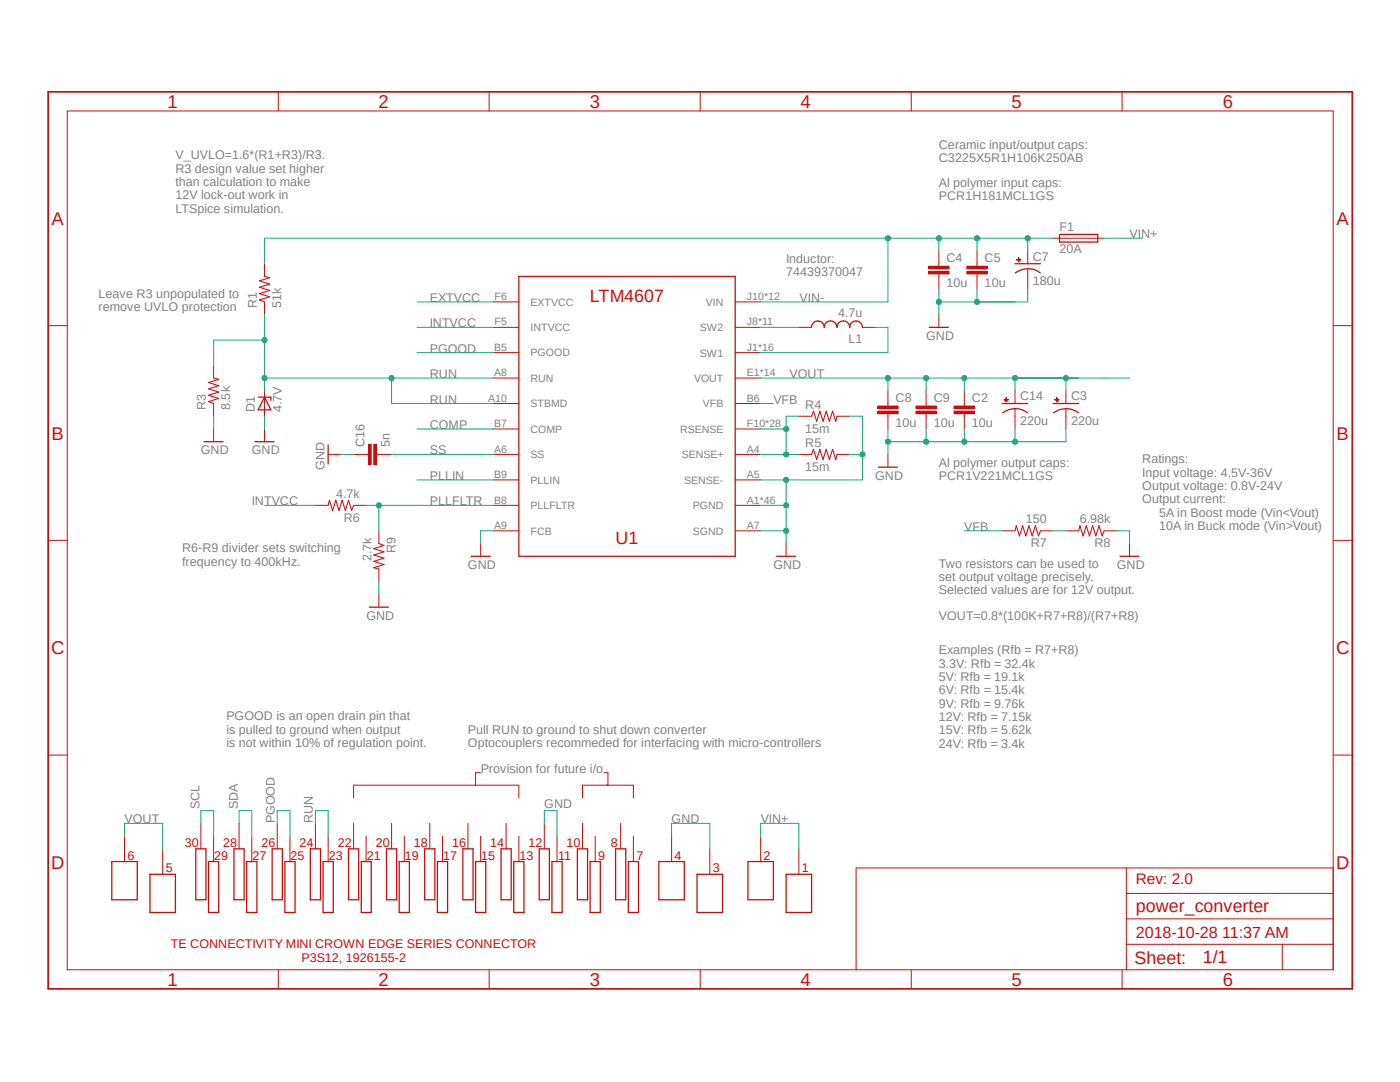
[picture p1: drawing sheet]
<svg xmlns="http://www.w3.org/2000/svg" width="279mm" height="216mm" viewBox="0 0 279 216" stroke-linecap="round" stroke-linejoin="round" font-family="sans-serif">
<path d="M9.1 18l261.2 179.9M270.3 18l-261.2 179.9" fill="none" stroke="#fff" stroke-width=".2"/>
<g fill="none" stroke="#c90d0c" stroke-width=".2">
<path d="M55.5 18.3v3.8M97.6 18.3v3.8M139.7 18.3v3.8M181.9 18.3v3.8M223.9 18.3v3.8M13.4 22.1h252.7v171.4h-252.7zM9.6 65h3.8M98.5 60.2h5M98.5 65.3h5M98.5 70.4h5M98.5 75.4h5M146.7 60.2h5.1"/>
<path d="M146.7 65.3h5.1M146.7 70.4h5.1M146.7 75.4h5.1M159.4 65.3h2.6M172.1 65.3h2.6M266.1 65h3.8M98.5 80.5h5M98.5 85.6h5M98.5 90.7h5M98.5 95.8h5M146.7 80.5h5.1M146.7 85.6h5.1"/>
<path d="M146.7 90.7h5.1M146.7 95.8h5.1M159.4 90.7h2.6M167 90.7h2.6M177.2 80.5v.5M177.2 82.5v.6M9.6 107.8h3.8M98.5 100.8h5M98.5 105.9h5M146.7 100.8h5.1M146.7 105.9h5.1M156.9 108.5v2.5"/>
<path d="M266.1 107.8h3.8M9.6 150.7h3.8M70.6 159.2v-2.5h32.9v2.5M95.9 154.2h-1v2.5M116.2 159.2v-2.5h10.2v2.5M120.6 154.2h.7v2.5M266.1 150.7h3.8M224.8 173.2v20.3M224.8 178.3h41.3M266.1 173.2h-95.2v20.3M55.5 193.5v3.8M97.6 193.5v3.8"/>
<path d="M139.7 193.5v3.8M181.9 193.5v3.8M223.9 193.5v3.8M224.8 188.4h41.3M224.8 183.3h41.3M255.9 188.4v5.1"/>
</g>
<path d="M9.6 18.3h260.3v179h-260.3z" fill="none" stroke="#c90d0c" stroke-width=".34"/>
<path d="M103.5 55.2h43.2v55.8h-43.2zM162 65.3a1.27 1.27 0 0 1 1.2-1.2 1.27 1.27 0 0 1 1.3 1.2 1.27 1.27 0 0 1 1.3-1.2 1.27 1.27 0 0 1 1.2 1.2 1.27 1.27 0 0 1 1.3-1.2 1.27 1.27 0 0 1 1.3 1.2 1.27 1.27 0 0 1 1.3-1.2 1.27 1.27 0 0 1 1.2 1.2M155 111h3.8" fill="none" stroke="#c90d0c" stroke-width=".25"/>
<path d="M162 90.7l.3-1 .7 2 .6-2 .7 2 .6-2 .6 2 .7-2 .6 2 .2-1" fill="none" stroke="#c90d0c" stroke-width=".21"/>
<path d="M175.2 82h4v.5h-4z" fill-rule="evenodd" fill="#c90d0c"/>
<path d="M175.2 82h4v.5h-4z" fill="none" stroke="#c90d0c" stroke-width=".2"/>
<path d="M175.2 81h4v.5h-4z" fill-rule="evenodd" fill="#c90d0c"/>
<path d="M177.2 78v2.5M175.2 81h4v.5h-4zM177.2 83.1v2.5M184.8 80.5v.5M184.8 82.5v.6" fill="none" stroke="#c90d0c" stroke-width=".2"/>
<path d="M182.8 82h4.1v.5h-4.1z" fill-rule="evenodd" fill="#c90d0c"/>
<path d="M182.8 82h4.1v.5h-4.1z" fill="none" stroke="#c90d0c" stroke-width=".2"/>
<path d="M182.8 81h4.1v.5h-4.1z" fill-rule="evenodd" fill="#c90d0c"/>
<g fill="none" stroke="#c90d0c" stroke-width=".2">
<path d="M184.8 78v2.5M187.4 62.8v2.5M73.1 90.7h.5M75.1 90.7h.5M177.2 90.7v2.5M182.8 81h4.1v.5h-4.1zM184.8 83.1v2.5M62.9 100.8h2.6M70.6 100.8h2.5M75.6 105.9v2.6M75.6 113.5v2.6M200 105.9h2.6"/>
<path d="M207.6 105.9h2.6M225.4 108.5v2.5"/>
</g>
<path d="M185.5 65.3h3.8M175.3 93.2h3.8M223.5 111h3.8" fill="none" stroke="#c90d0c" stroke-width=".25"/>
<path d="M65.5 100.8l.2-1 .7 2.1 .6-2.1 .6 2.1 .7-2.1 .6 2.1 .7-2.1 .6 2.1 .4-1.1M75.6 108.5l1 .3-2 .7 2 .6-2 .6 2 .7-2 .6 2 .6-2 .7 1 .2M202.6 105.9l.2-1 .7 2 .6-2 .6 2 .7-2 .6 2 .6-2 .7 2 .3-1" fill="none" stroke="#c90d0c" stroke-width=".21"/>
<path d="M74.6 88.6h.5v4.1h-.5z" fill-rule="evenodd" fill="#c90d0c"/>
<path d="M74.6 88.6h.5v4.1h-.5z" fill="none" stroke="#c90d0c" stroke-width=".2"/>
<path d="M73.6 88.6h.5v4.1h-.5z" fill-rule="evenodd" fill="#c90d0c"/>
<g fill="none" stroke="#c90d0c" stroke-width=".2">
<path d="M52.8 52.6v2.6M205.1 53.6v1.6M42.6 72.9v2.5M52.8 60.2v2.6M52.8 78v5.1M42.6 80.5v2.6M42.6 85.6v2.5M52.8 85.6v2.5M65.5 90.7h2.5M70.6 90.7h2.5M73.6 88.6h.5v4.1h-.5zM75.6 90.7h2.5"/>
<path d="M75.6 118.6v2.6M95.9 108.5v2.5"/>
</g>
<path d="M202.6 52.6h5M205.1 53.6a3.8 3.8 0 0 1 2.5 .8M205.1 53.6a4.4 4.4 0 0 0-2.5 .8M51.5 79.2h2.6v.7M52.8 79.2l1.3 2.6h-2.6zM40.7 88.1h3.8M50.9 88.1h3.8M65.5 88.8v3.8M94 111h3.8M73.7 121.2h3.8" fill="none" stroke="#c90d0c" stroke-width=".25"/>
<path d="M52.8 55.2l1 .2-2 .6 2 .7-2 .6 2 .7-2 .6 2 .6-2 .7 1 .3M42.6 75.4l1 .3-2 .6 2 .7-2 .6 2 .6-2 .7 2 .6-2 .6 1 .4" fill="none" stroke="#c90d0c" stroke-width=".21"/>
<path d="M202.9 51.8l.9 .1z" fill-rule="evenodd" fill="#c90d0c"/>
<path d="M202.9 51.8l.9 .1z" fill="none" stroke="#c90d0c" stroke-width=".2"/>
<path d="M203.3 51.4l.1 .9z" fill-rule="evenodd" fill="#c90d0c"/>
<path d="M203.3 51.4l.1 .9zM205.1 50.1v2.5M205.1 55.2v2.5M159.4 83.1h2.6M167 83.1h2.6M202.6 81.5v1.6M212.7 105.9h2.6M220.3 105.9h2.6" fill="none" stroke="#c90d0c" stroke-width=".2"/>
<path d="M162 83.1l.3-1.1 .7 2.1 .6-2.1 .7 2.1 .6-2.1 .6 2.1 .7-2.1 .6 2.1 .2-1M215.3 105.9l.2-1 .7 2 .6-2 .6 2 .7-2 .6 2 .6-2 .7 2 .3-1" fill="none" stroke="#c90d0c" stroke-width=".21"/>
<path d="M200 80.5h5.1M200.1 82.4a4 4 0 0 1 5 0" fill="none" stroke="#c90d0c" stroke-width=".25"/>
<path d="M200.4 79.8h.8z" fill-rule="evenodd" fill="#c90d0c"/>
<path d="M200.4 79.8h.8z" fill="none" stroke="#c90d0c" stroke-width=".2"/>
<path d="M200.7 79.4l.1 .8z" fill-rule="evenodd" fill="#c90d0c"/>
<g fill="none" stroke="#c90d0c" stroke-width=".2">
<path d="M200.7 79.4l.1 .8zM202.6 78v2.5M192.4 80.5v.5M192.4 82.5v.6M202.6 83.1v2.5M24.8 166.8v5.1M32.5 169.4v5.1M40.1 164.3v5.1M42.6 166.8v5.1M47.7 164.3v5.1M50.2 166.8v5.1M55.3 164.3v5.1"/>
<path d="M57.9 166.8v5.1M62.9 164.3v5.1M65.5 166.8v5.1M70.6 164.3v5.1M73.1 166.8v5.1M78.1 164.3v5.1M80.7 166.8v5.1M85.8 164.3v5.1M88.3 166.8v5.1M93.4 164.3v5.1M95.9 166.8v5.1M101 164.3v5.1"/>
<path d="M103.5 166.8v5.1M108.6 164.3v5.1M111.2 166.8v5.1M116.2 164.3v5.1M118.8 166.8v5.1M123.9 164.3v5.1M126.4 166.8v5.1M134 166.8v5.1M141.6 169.4v5.1M151.8 166.8v5.1M159.4 169.4v5.1"/>
</g>
<g fill="none" stroke="#c90d0c" stroke-width=".25">
<path d="M22.3 171.9h5.1v7.6h-5.1zM29.9 174.5h5.1v7.6h-5.1zM39.1 169.4h2v10.1h-2zM41.6 171.9h2v10.2h-2zM46.7 169.4h2v10.1h-2zM49.2 171.9h2.1v10.2h-2.1zM54.3 169.4h2v10.1h-2zM56.9 171.9h2v10.2h-2zM61.9 169.4h2.1v10.1h-2.1zM64.5 171.9h2v10.2h-2zM69.6 169.4h2v10.1h-2zM72.1 171.9h2v10.2h-2z"/>
<path d="M77.1 169.4h2.1v10.1h-2.1zM79.7 171.9h2v10.2h-2zM84.8 169.4h2v10.1h-2zM87.3 171.9h2v10.2h-2zM92.4 169.4h2v10.1h-2zM94.9 171.9h2v10.2h-2zM100 169.4h2v10.1h-2zM102.5 171.9h2.1v10.2h-2.1zM107.6 169.4h2v10.1h-2zM110.2 171.9h2v10.2h-2zM115.2 169.4h2.1v10.1h-2.1zM117.8 171.9h2v10.2h-2z"/>
<path d="M122.9 169.4h2v10.1h-2zM125.4 171.9h2v10.2h-2zM131.5 171.9h5.1v7.6h-5.1zM139.1 174.5h5.1v7.6h-5.1zM149.3 171.9h5v7.6h-5zM156.9 174.5h5.1v7.6h-5.1z"/>
</g>
<path d="M190.4 82h4.1v.5h-4.1z" fill-rule="evenodd" fill="#c90d0c"/>
<path d="M190.4 82h4.1v.5h-4.1z" fill="none" stroke="#c90d0c" stroke-width=".2"/>
<path d="M190.4 81h4.1v.5h-4.1z" fill-rule="evenodd" fill="#c90d0c"/>
<path d="M192.4 78v2.5M190.4 81h4.1v.5h-4.1zM192.4 83.1v2.5M212.7 81.5v1.6" fill="none" stroke="#c90d0c" stroke-width=".2"/>
<path d="M210.2 80.5h5.1M210.3 82.4a4 4 0 0 1 4.9 0" fill="none" stroke="#c90d0c" stroke-width=".25"/>
<path d="M210.5 79.8h.9z" fill-rule="evenodd" fill="#c90d0c"/>
<path d="M210.5 79.8h.9z" fill="none" stroke="#c90d0c" stroke-width=".2"/>
<path d="M210.9 79.4l.1 .8z" fill-rule="evenodd" fill="#c90d0c"/>
<path d="M187.4 52.6v.5M187.4 54.7v.5M210.9 79.4l.1 .8zM212.7 78v2.5M212.7 83.1v2.5" fill="none" stroke="#c90d0c" stroke-width=".2"/>
<path d="M185.3 54.1h4.1v.6h-4.1z" fill-rule="evenodd" fill="#c90d0c"/>
<path d="M185.3 54.1h4.1v.6h-4.1z" fill="none" stroke="#c90d0c" stroke-width=".2"/>
<path d="M185.3 53.1h4.1v.5h-4.1z" fill-rule="evenodd" fill="#c90d0c"/>
<path d="M185.3 53.1h4.1v.5h-4.1zM187.4 50.1v2.5M187.4 55.2v2.5M195 52.6v.5M195 54.7v.5" fill="none" stroke="#c90d0c" stroke-width=".2"/>
<path d="M193 54.1h4v.6h-4z" fill-rule="evenodd" fill="#c90d0c"/>
<path d="M193 54.1h4v.6h-4z" fill="none" stroke="#c90d0c" stroke-width=".2"/>
<path d="M193 53.1h4v.5h-4z" fill-rule="evenodd" fill="#c90d0c"/>
<path d="M193 53.1h4v.5h-4zM195 50.1v2.5M195 55.2v2.5M210.2 47.5h10.1" fill="none" stroke="#c90d0c" stroke-width=".2"/>
<path d="M211.5 46.8h7.6v1.5h-7.6z" fill="none" stroke="#c90d0c" stroke-width=".25"/>
<path d="M52.8 72.9v5.1M52.8 75.4h25.3v5.1M83.2 65.3h15.3M83.2 70.4h15.3M83.2 60.2h15.3M151.8 65.3h7.6M174.7 65.3h2.5v5.1h-25.4M52.8 100.8h10.1M55.3 164.3v-2.5h2.6v5" fill="none" stroke="#0dab76" stroke-width=".2"/>
<circle cx="52.8" cy="75.4" r=".51" fill="#0dab76"/>
<g fill="none" stroke="#0dab76" stroke-width=".2">
<path d="M78.1 75.4h20.4"/>
<circle cx="52.8" cy="75.4" r=".51"/>
</g>
<circle cx="78.1" cy="75.4" r=".51" fill="#0dab76"/>
<g fill="none" stroke="#0dab76" stroke-width=".2">
<path d="M42.6 67.9h10.2M52.8 62.8v10.1M78.1 80.5h20.4"/>
<circle cx="78.1" cy="75.4" r=".51"/>
</g>
<circle cx="52.8" cy="67.9" r=".51" fill="#0dab76"/>
<g fill="none" stroke="#0dab76" stroke-width=".2">
<path d="M42.6 67.9v5M78.1 90.7h20.4M83.2 85.6h15.3M83.2 95.8h15.3M73.1 100.8h25.4M75.6 100.8v5.1M62.9 164.3v-2.5h2.6v5"/>
<circle cx="52.8" cy="67.9" r=".51"/>
</g>
<circle cx="75.6" cy="100.8" r=".51" fill="#0dab76"/>
<g fill="none" stroke="#0dab76" stroke-width=".2">
<path d="M156.9 95.8v12.7M169.6 90.7h2.5v5.1h-20.3M151.8 105.9h5.1M151.8 100.8h5.1"/>
<circle cx="75.6" cy="100.8" r=".51"/>
</g>
<circle cx="156.9" cy="105.9" r=".51" fill="#0dab76"/>
<circle cx="156.9" cy="105.9" r=".51" fill="none" stroke="#0dab76" stroke-width=".2"/>
<circle cx="156.9" cy="100.8" r=".51" fill="#0dab76"/>
<circle cx="156.9" cy="100.8" r=".51" fill="none" stroke="#0dab76" stroke-width=".2"/>
<circle cx="156.9" cy="95.8" r=".51" fill="#0dab76"/>
<g fill="none" stroke="#0dab76" stroke-width=".2">
<path d="M169.6 83.1h2.5v7.6"/>
<circle cx="156.9" cy="95.8" r=".51"/>
</g>
<circle cx="172.1" cy="90.7" r=".51" fill="#0dab76"/>
<g fill="none" stroke="#0dab76" stroke-width=".2">
<path d="M177.2 88.1h22.8M177.2 85.6v5.1M184.8 85.6v2.5M192.4 85.6v2.5"/>
<circle cx="172.1" cy="90.7" r=".51"/>
</g>
<circle cx="177.2" cy="88.1" r=".51" fill="#0dab76"/>
<circle cx="177.2" cy="88.1" r=".51" fill="none" stroke="#0dab76" stroke-width=".2"/>
<circle cx="184.8" cy="88.1" r=".51" fill="#0dab76"/>
<circle cx="184.8" cy="88.1" r=".51" fill="none" stroke="#0dab76" stroke-width=".2"/>
<circle cx="192.4" cy="88.1" r=".51" fill="#0dab76"/>
<g fill="none" stroke="#0dab76" stroke-width=".2">
<path d="M202.6 85.6v2.5M212.7 85.6v2.5h-12.7"/>
<circle cx="192.4" cy="88.1" r=".51"/>
</g>
<circle cx="202.6" cy="88.1" r=".51" fill="#0dab76"/>
<g fill="none" stroke="#0dab76" stroke-width=".2">
<path d="M187.4 57.7v2.5h17.7v-2.5M195 57.7v2.5"/>
<circle cx="202.6" cy="88.1" r=".51"/>
</g>
<circle cx="187.4" cy="60.2" r=".51" fill="#0dab76"/>
<circle cx="187.4" cy="60.2" r=".51" fill="none" stroke="#0dab76" stroke-width=".2"/>
<circle cx="195" cy="60.2" r=".51" fill="#0dab76"/>
<g fill="none" stroke="#0dab76" stroke-width=".2">
<path d="M151.8 75.4h73.6M177.2 75.4v2.6M184.8 75.4v2.6M187.4 60.2v2.6M192.4 75.4v2.6M202.6 75.4v2.6M42.6 83.1v2.5M52.8 83.1v2.5M68 90.7h2.6M151.8 80.5h2.5M75.6 116.1v2.5M98.5 105.9h-2.6v2.6"/>
<path d="M192.4 105.9h7.6M222.9 105.9h2.5v2.6M108.6 164.3v-2.5h2.6v5M134 166.8v-2.5h7.6v5.1"/>
<circle cx="195" cy="60.2" r=".51"/>
</g>
<circle cx="177.2" cy="75.4" r=".51" fill="#0dab76"/>
<circle cx="177.2" cy="75.4" r=".51" fill="none" stroke="#0dab76" stroke-width=".2"/>
<circle cx="184.8" cy="75.4" r=".51" fill="#0dab76"/>
<circle cx="184.8" cy="75.4" r=".51" fill="none" stroke="#0dab76" stroke-width=".2"/>
<circle cx="192.4" cy="75.4" r=".51" fill="#0dab76"/>
<circle cx="192.4" cy="75.4" r=".51" fill="none" stroke="#0dab76" stroke-width=".2"/>
<circle cx="202.6" cy="75.4" r=".51" fill="#0dab76"/>
<circle cx="202.6" cy="75.4" r=".51" fill="none" stroke="#0dab76" stroke-width=".2"/>
<circle cx="212.7" cy="75.4" r=".51" fill="#0dab76"/>
<g fill="none" stroke="#0dab76" stroke-width=".2">
<path d="M187.4 47.5v2.6M195 47.5v2.6M205.1 47.5v2.6M210.2 47.5h-33v12.7h-25.4M212.7 75.4v2.6M24.8 166.8v-2.5h7.7v5.1"/>
<circle cx="212.7" cy="75.4" r=".51"/>
</g>
<circle cx="187.4" cy="47.5" r=".51" fill="#0dab76"/>
<circle cx="187.4" cy="47.5" r=".51" fill="none" stroke="#0dab76" stroke-width=".2"/>
<circle cx="195" cy="47.5" r=".51" fill="#0dab76"/>
<circle cx="195" cy="47.5" r=".51" fill="none" stroke="#0dab76" stroke-width=".2"/>
<circle cx="205.1" cy="47.5" r=".51" fill="#0dab76"/>
<g fill="none" stroke="#0dab76" stroke-width=".2">
<path d="M177.2 47.5h-124.4v5.1"/>
<circle cx="205.1" cy="47.5" r=".51"/>
</g>
<circle cx="177.2" cy="47.5" r=".51" fill="#0dab76"/>
<g fill="none" stroke="#0dab76" stroke-width=".2">
<path d="M151.8 90.7h7.6M151.8 85.6h5.1v5.1"/>
<circle cx="177.2" cy="47.5" r=".51"/>
</g>
<circle cx="156.9" cy="90.7" r=".51" fill="#0dab76"/>
<g fill="none" stroke="#0dab76" stroke-width=".2">
<path d="M159.4 83.1h-2.5v2.5"/>
<circle cx="156.9" cy="90.7" r=".51"/>
</g>
<circle cx="156.9" cy="85.6" r=".51" fill="#0dab76"/>
<g fill="none" stroke="#0dab76" stroke-width=".2">
<path d="M220.3 47.5h7.7M210.2 105.9h2.5M40.1 164.3v-2.5h2.5v5M47.7 164.3v-2.5h2.5v5M151.8 166.8v-2.5h7.6v5.1"/>
<circle cx="156.9" cy="85.6" r=".51"/>
</g>
<g font-size="3.7" fill="#c90d0c">
<text x="33.4" y="21.5">1</text>
<text x="75.6" y="21.5">2</text>
<text x="117.7" y="21.5">3</text>
<text x="159.8" y="21.5">4</text>
<text x="201.9" y="21.5">5</text>
<text x="244" y="21.5">6</text>
<text x="10.3" y="44.9">A</text>
<text x="266.7" y="44.9">A</text>
<text x="10.3" y="87.7">B</text>
<text x="266.7" y="87.7">B</text>
<text x="10.2" y="130.6">C</text>
<text x="266.7" y="130.6">C</text>
<text x="10.2" y="173.4">D</text>
<text x="266.7" y="173.4">D</text>
<text x="33.4" y="196.7">1</text>
<text x="75.6" y="196.7">2</text>
<text x="117.7" y="196.7">3</text>
<text x="159.8" y="196.7">4</text>
<text x="201.9" y="196.7">5</text>
<text x="244" y="196.7">6</text>
</g>
<g font-size="3.6" fill="#c90d0c">
<text x="117.7" y="60.2">LTM4607</text>
<text x="122.9" y="108.5">U1</text>
<text x="226.7" y="182.1">power_converter</text>
<text x="226.4" y="192.4">Sheet:</text>
<text x="240" y="192.2">1/1</text>
</g>
<text font-size="3.2" fill="#c90d0c" x="226.7" y="187.2">2018-10-28 11:37 AM</text>
<text font-size="3" fill="#c90d0c" x="226.7" y="176.5">Rev: 2.0</text>
<g font-size="2.5" fill="#808080">
<text x="187.4" y="29.6">Ceramic input/output caps:</text>
<text x="35" y="31.8">V_UVLO=1.6*(R1+R3)/R3.</text>
<text x="35" y="34.5">R3 design value set higher</text>
<text x="187.4" y="32.3">C3225X5R1H106K250AB</text>
<text x="35" y="37.1">than calculation to make</text>
<text x="35" y="39.8">12V lock-out work in</text>
<text x="187.4" y="37.3">Al polymer input caps:</text>
<text x="187.4" y="39.9">PCR1H181MCL1GS</text>
<text x="35" y="42.5">LTSpice simulation.</text>
<text x="211.5" y="46.1">F1</text>
<text x="225.4" y="47.5">VIN+</text>
<text x="156.9" y="52.5">Inductor:</text>
<text x="188.9" y="52.2">C4</text>
<text x="196.5" y="52.2">C5</text>
<text x="206.1" y="52">C7</text>
<text x="211.5" y="50.5">20A</text>
<text x="19.7" y="59.5">Leave R3 unpopulated to</text>
<text x="156.9" y="55.2">74439370047</text>
<text x="188.9" y="57.3">10u</text>
<text x="196.5" y="57.3">10u</text>
<text x="206.1" y="56.8">180u</text>
<text x="19.7" y="62.1">remove UVLO protection</text>
<text x="51.3" y="61.5" transform="rotate(-90 51.3 61.5)">R1</text>
<text x="56.1" y="61.5" transform="rotate(-90 56.1 61.5)">51k</text>
<text x="85.8" y="60.2">EXTVCC</text>
<text x="85.8" y="65.3">INTVCC</text>
<text x="159.6" y="60.2">VIN-</text>
<text x="167.3" y="63.3">4.7u</text>
<text x="85.8" y="70.4">PGOOD</text>
<text x="169.3" y="68.4">L1</text>
<text x="184.8" y="67.9">GND</text>
<text x="85.8" y="75.4">RUN</text>
<text x="157.6" y="75.4">VOUT</text>
<text x="41.1" y="81.8" transform="rotate(-90 41.1 81.8)">R3</text>
<text x="45.9" y="81.8" transform="rotate(-90 45.9 81.8)">8.5k</text>
<text x="50.9" y="82.3" transform="rotate(-90 50.9 82.3)">D1</text>
<text x="56.2" y="82.3" transform="rotate(-90 56.2 82.3)">4.7V</text>
<text x="85.8" y="80.5">RUN</text>
<text x="154.3" y="80.5">VFB</text>
<text x="160.7" y="81.6">R4</text>
<text x="178.7" y="80.1">C8</text>
<text x="186.4" y="80.1">C9</text>
<text x="194" y="80.1">C2</text>
<text x="203.6" y="79.9">C14</text>
<text x="213.7" y="79.9">C3</text>
<text x="72.7" y="89.2" transform="rotate(-90 72.7 89.2)">C16</text>
<text x="77.8" y="89.2" transform="rotate(-90 77.8 89.2)">5n</text>
<text x="85.8" y="85.6">COMP</text>
<text x="160.7" y="86.4">15m</text>
<text x="160.7" y="89.2">R5</text>
<text x="178.7" y="85.2">10u</text>
<text x="186.4" y="85.2">10u</text>
<text x="194" y="85.2">10u</text>
<text x="203.6" y="84.7">220u</text>
<text x="213.7" y="84.7">220u</text>
<text x="40.1" y="90.7">GND</text>
<text x="50.3" y="90.7">GND</text>
<text x="64.7" y="93.7" transform="rotate(-90 64.7 93.7)">GND</text>
<text x="85.8" y="90.7">SS</text>
<text x="85.8" y="95.8">PLLIN</text>
<text x="160.7" y="94">15m</text>
<text x="174.7" y="95.8">GND</text>
<text x="187.4" y="93.1">Al polymer output caps:</text>
<text x="187.4" y="95.8">PCR1V221MCL1GS</text>
<text x="228" y="92.5">Ratings:</text>
<text x="228" y="95.1">Input voltage: 4.5V-36V</text>
<text x="50.3" y="100.8">INTVCC</text>
<text x="67.1" y="99.3">4.7k</text>
<text x="85.8" y="100.8">PLLFLTR</text>
<text x="228" y="97.8">Output voltage: 0.8V-24V</text>
<text x="228" y="100.5">Output current:</text>
<text x="68.6" y="104.1">R6</text>
<text x="192.4" y="105.9">VFB</text>
<text x="204.7" y="104.4">150</text>
<text x="215.5" y="104.4">6.98k</text>
<text x="231.4" y="103.1">5A in Boost mode (Vin&lt;Vout)</text>
<text x="231.4" y="105.8">10A in Buck mode (Vin&gt;Vout)</text>
<text x="36.3" y="110.2">R6-R9 divider sets switching</text>
<text x="36.3" y="112.9">frequency to 400kHz.</text>
<text x="74.1" y="111.9" transform="rotate(-90 74.1 111.9)">2.7k</text>
<text x="78.9" y="110.4" transform="rotate(-90 78.9 110.4)">R9</text>
<text x="93.4" y="113.5">GND</text>
<text x="154.3" y="113.5">GND</text>
<text x="187.4" y="113.3">Two resistors can be used to</text>
<text x="205.7" y="109.2">R7</text>
<text x="218.4" y="109.2">R8</text>
<text x="222.9" y="113.5">GND</text>
<text x="187.4" y="116">set output voltage precisely.</text>
<text x="187.4" y="118.6">Selected values are for 12V output.</text>
<text x="73.1" y="123.7">GND</text>
<text x="187.4" y="123.7">VOUT=0.8*(100K+R7+R8)/(R7+R8)</text>
<text x="187.4" y="130.6">Examples (Rfb = R7+R8)</text>
<text x="187.4" y="133.2">3.3V: Rfb = 32.4k</text>
<text x="187.4" y="135.9">5V: Rfb = 19.1k</text>
<text x="45.2" y="143.8">PGOOD is an open drain pin that</text>
<text x="187.4" y="138.6">6V: Rfb = 15.4k</text>
<text x="187.4" y="141.2">9V: Rfb = 9.76k</text>
<text x="187.4" y="143.9">12V: Rfb = 7.15k</text>
<text x="45.2" y="146.4">is pulled to ground when output</text>
<text x="45.2" y="149.1">is not within 10% of regulation point.</text>
<text x="93.4" y="146.4">Pull RUN to ground to shut down converter</text>
<text x="93.4" y="149.1">Optocouplers recommeded for interfacing with micro-controllers</text>
<text x="187.4" y="146.6">15V: Rfb = 5.62k</text>
<text x="187.4" y="149.2">24V: Rfb = 3.4k</text>
<text x="95.9" y="154.2">Provision for future i/o</text>
<text x="39.8" y="161.5" transform="rotate(-90 39.8 161.5)">SCL</text>
<text x="47.5" y="161.5" transform="rotate(-90 47.5 161.5)">SDA</text>
<text x="108.6" y="161.2">GND</text>
<text x="24.9" y="164.3">VOUT</text>
<text x="54.8" y="164.3" transform="rotate(-90 54.8 164.3)">PGOOD</text>
<text x="62.4" y="164.3" transform="rotate(-90 62.4 164.3)">RUN</text>
<text x="134" y="164.3">GND</text>
<text x="151.8" y="164.3">VIN+</text>
</g>
<g font-size="2.5" fill="#c90d0c">
<text x="25.4" y="171.5">6</text>
<text x="36.9" y="169">30</text>
<text x="42.8" y="171.5">29</text>
<text x="44.5" y="169">28</text>
<text x="50.4" y="171.5">27</text>
<text x="52.2" y="169">26</text>
<text x="58" y="171.5">25</text>
<text x="59.8" y="169">24</text>
<text x="65.6" y="171.5">23</text>
<text x="67.4" y="169">22</text>
<text x="73.2" y="171.5">21</text>
<text x="75" y="169">20</text>
<text x="80.8" y="171.5">19</text>
<text x="82.6" y="169">18</text>
<text x="88.4" y="171.5">17</text>
<text x="90.2" y="169">16</text>
<text x="96.1" y="171.5">15</text>
<text x="97.8" y="169">14</text>
<text x="103.7" y="171.5">13</text>
<text x="105.5" y="169">12</text>
<text x="111.4" y="171.5">11</text>
<text x="113.1" y="169">10</text>
<text x="119.4" y="171.5">9</text>
<text x="121.9" y="169">8</text>
<text x="127" y="171.5">7</text>
<text x="134.6" y="171.5">4</text>
<text x="152.4" y="171.5">2</text>
<text x="33.1" y="174.1">5</text>
<text x="142.2" y="174.1">3</text>
<text x="160" y="174.1">1</text>
<text x="34.1" y="189.2">TE CONNECTIVITY MINI CROWN EDGE SERIES CONNECTOR</text>
<text x="60.2" y="191.9">P3S12, 1926155-2</text>
</g>
<g font-size="2.1" fill="#808080">
<text x="98.7" y="59.9">F6</text>
<text x="149.1" y="59.9">J10*12</text>
<text x="98.7" y="64.9">F5</text>
<text x="105.9" y="61">EXTVCC</text>
<text x="140.9" y="61">VIN</text>
<text x="149.1" y="64.9">J8*11</text>
<text x="98.6" y="70">B5</text>
<text x="105.9" y="66.1">INTVCC</text>
<text x="105.9" y="71.1">PGOOD</text>
<text x="139.7" y="71.2">SW1</text>
<text x="139.7" y="66.1">SW2</text>
<text x="149.1" y="70">J1*16</text>
<text x="98.6" y="75.1">A8</text>
<text x="105.9" y="76.2">RUN</text>
<text x="138.5" y="76.2">VOUT</text>
<text x="149.1" y="75.1">E1*14</text>
<text x="97.5" y="80.2">A10</text>
<text x="105.9" y="81.3">STBMD</text>
<text x="140.3" y="81.3">VFB</text>
<text x="149.1" y="80.2">B6</text>
<text x="98.6" y="85.3">B7</text>
<text x="105.9" y="86.4">COMP</text>
<text x="135.8" y="86.4">RSENSE</text>
<text x="149.1" y="85.3">F10*28</text>
<text x="98.6" y="90.3">A6</text>
<text x="98.6" y="95.4">B9</text>
<text x="105.9" y="91.4">SS</text>
<text x="136.1" y="91.4">SENSE+</text>
<text x="149.1" y="95.4">A5</text>
<text x="149.1" y="90.3">A4</text>
<text x="98.6" y="100.5">B8</text>
<text x="105.9" y="96.5">PLLIN</text>
<text x="105.9" y="101.6">PLLFLTR</text>
<text x="136.6" y="96.5">SENSE-</text>
<text x="138.3" y="101.6">PGND</text>
<text x="149.1" y="100.5">A1*46</text>
<text x="98.6" y="105.6">A9</text>
<text x="105.9" y="106.7">FCB</text>
<text x="138.3" y="106.7">SGND</text>
<text x="149.1" y="105.6">A7</text>
</g>
</svg>
